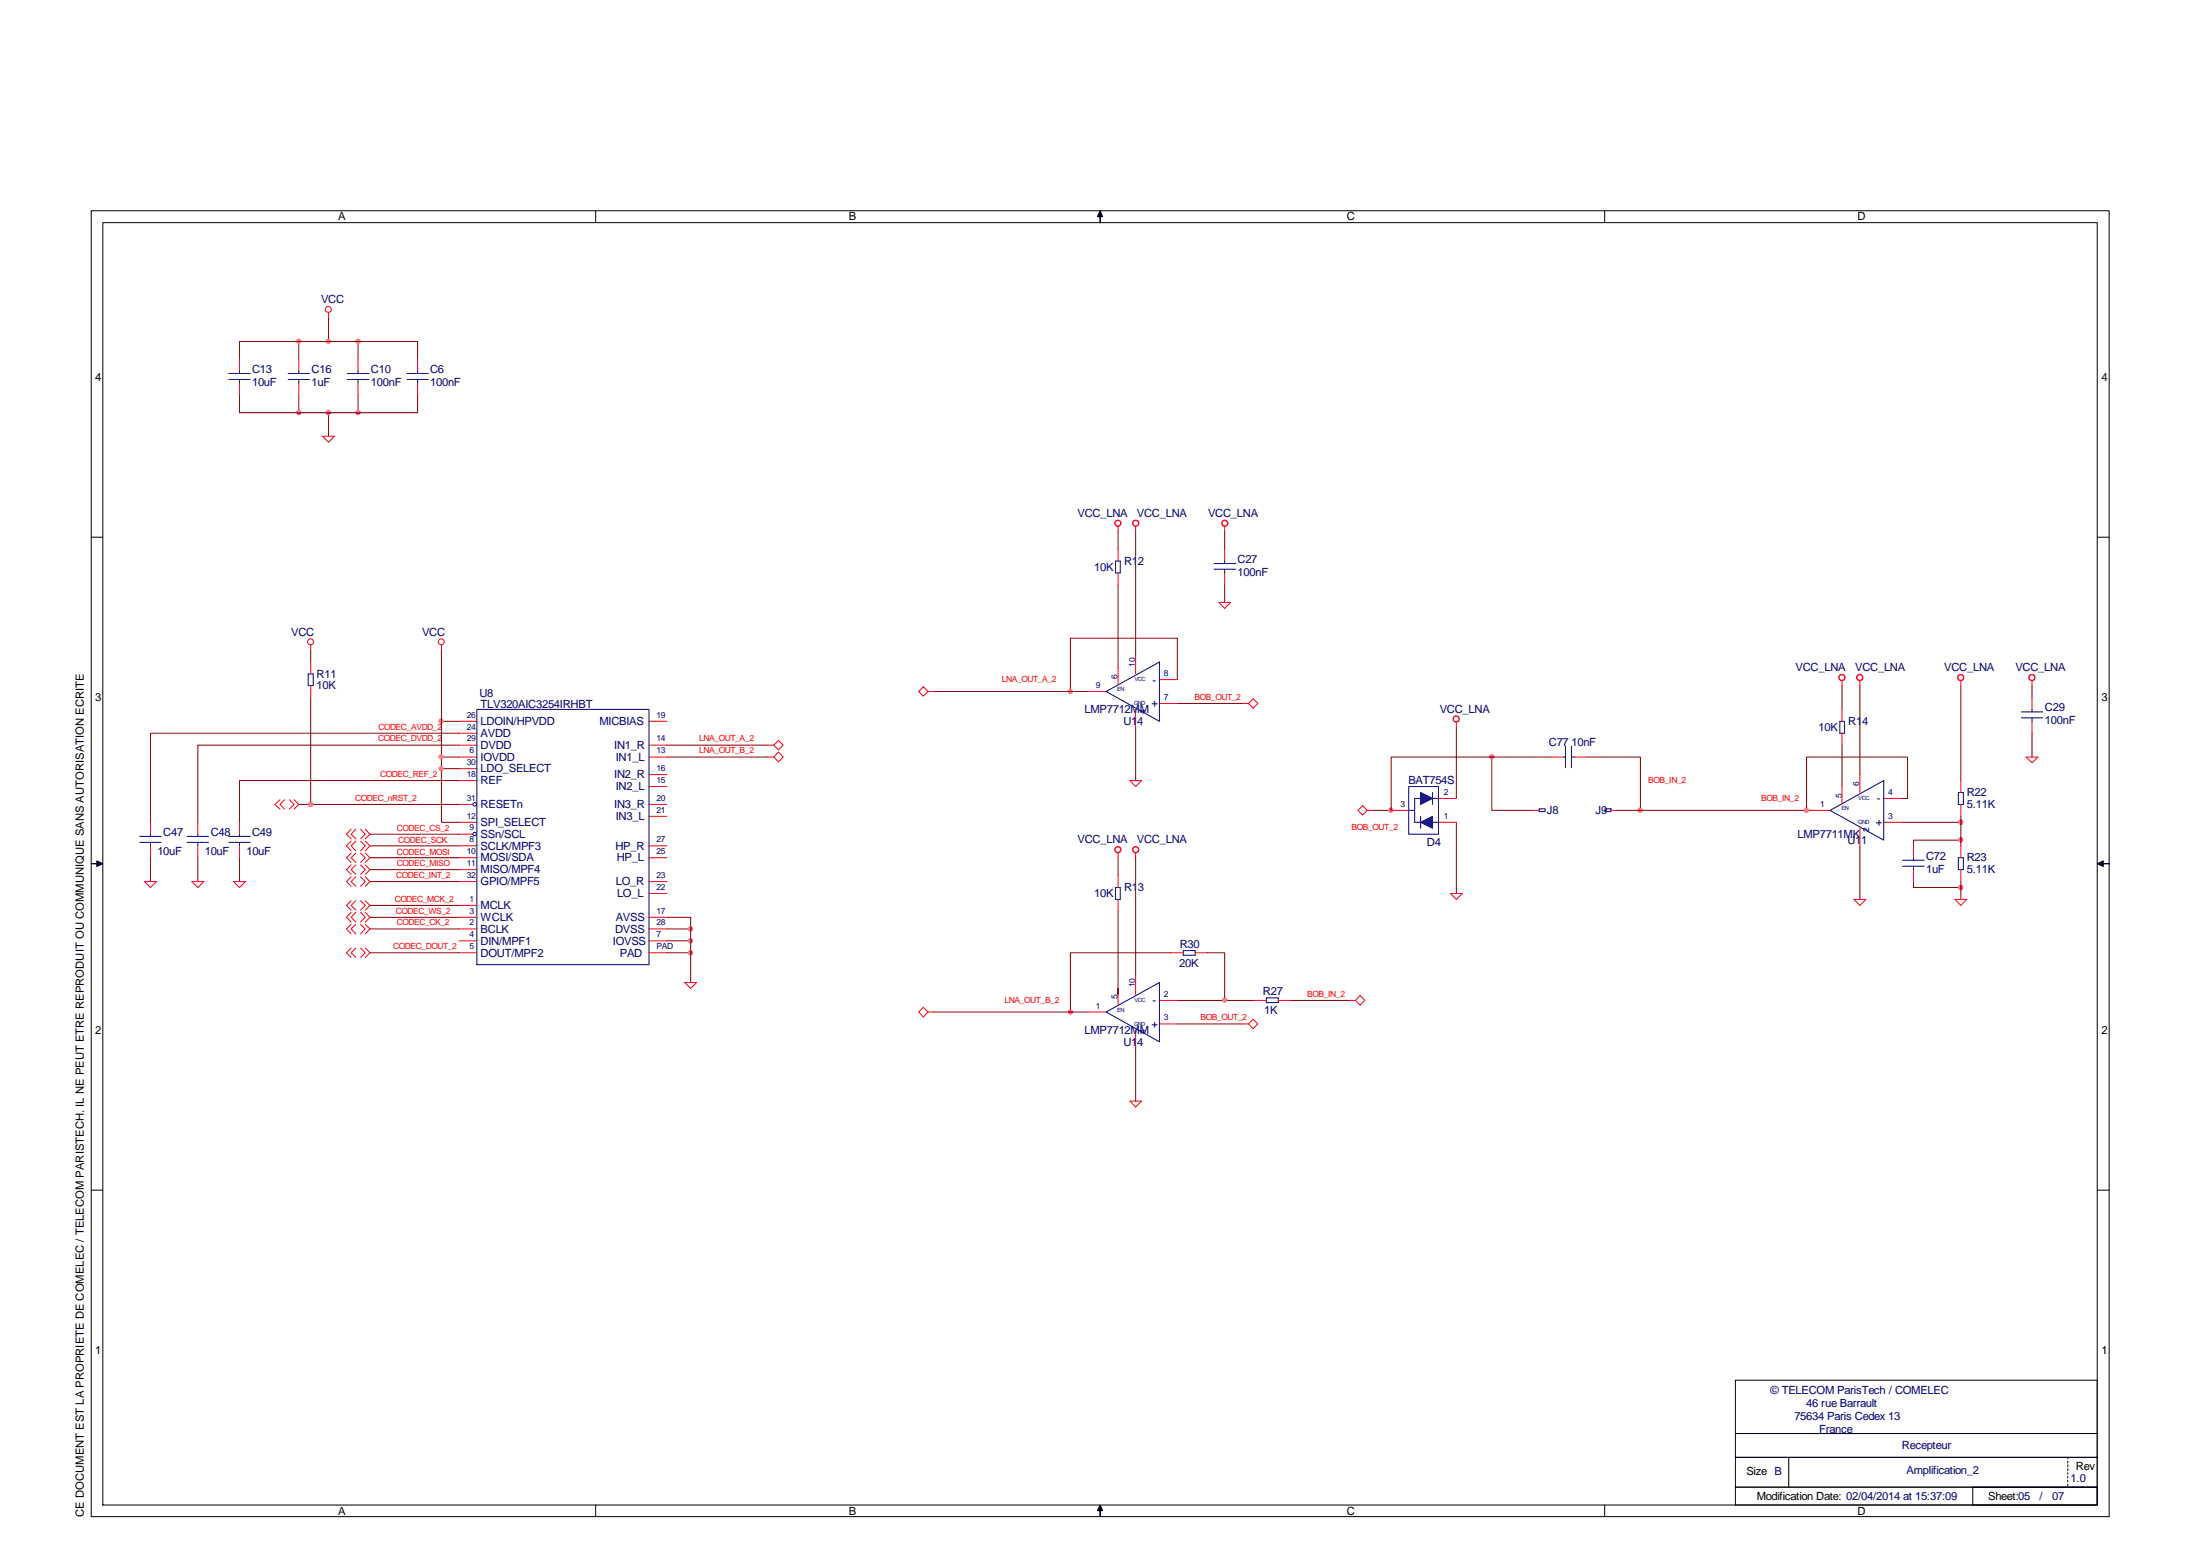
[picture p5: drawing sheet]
<svg xmlns="http://www.w3.org/2000/svg" width="297mm" height="210mm" viewBox="0 0 297 210" stroke-linecap="round" stroke-linejoin="round" font-family="sans-serif">
<path d="M90 128.6h3.3" fill="none" stroke="#800000" stroke-width=".14"/>
<circle cx="93.2" cy="128.6" r=".3" fill="#f0f"/>
<circle cx="93.2" cy="128.6" r=".3" fill="none" stroke="#f0f" stroke-width=".14"/>
<path d="M90 127h3.3" fill="none" stroke="#800000" stroke-width=".14"/>
<circle cx="93.2" cy="127" r=".3" fill="#f0f"/>
<circle cx="93.2" cy="127" r=".3" fill="none" stroke="#f0f" stroke-width=".14"/>
<path d="M90 125.4h3.3" fill="none" stroke="#800000" stroke-width=".14"/>
<circle cx="93.2" cy="125.4" r=".3" fill="#f0f"/>
<circle cx="93.2" cy="125.4" r=".3" fill="none" stroke="#f0f" stroke-width=".14"/>
<g fill="none" stroke="#800000" stroke-width=".14">
<path d="M59.6 97.4h2.4M20.3 115.8v3.2M26.7 115.8v3.2M32.3 115.8v3.2M49.9 112.6h12.1M49.9 114.2h12.1M49.9 115.8h12.1M49.9 117.4h12.1M49.9 122.2h12.1M49.9 123.8h12.1M49.9 125.4h12.1M49.9 128.6h12.1"/>
<path d="M90 123.8h3.3v8.8"/>
</g>
<circle cx="59.5" cy="97.4" r=".31" fill="#f0f"/>
<circle cx="59.5" cy="97.4" r=".31" fill="none" stroke="#f0f" stroke-width=".14"/>
<path d="M59.6 87.8v23.2h2.4M59.6 102.2h2.4" fill="none" stroke="#800000" stroke-width=".14"/>
<circle cx="59.6" cy="102.2" r=".3" fill="#f0f"/>
<circle cx="59.6" cy="102.2" r=".3" fill="none" stroke="#f0f" stroke-width=".14"/>
<path d="M59.6 103.8h2.4" fill="none" stroke="#800000" stroke-width=".14"/>
<circle cx="59.6" cy="103.8" r=".3" fill="#f0f"/>
<circle cx="59.6" cy="103.8" r=".3" fill="none" stroke="#f0f" stroke-width=".14"/>
<path d="M251.1 92.5v12.1M264.7 92.5v12.9M251.1 114.2v7.2M258.4 119v.8h6.3" fill="none" stroke="#800000" stroke-width=".14"/>
<circle cx="264.7" cy="119.8" r=".31" fill="#f0f"/>
<circle cx="264.7" cy="119.8" r=".31" fill="none" stroke="#f0f" stroke-width=".14"/>
<path d="M264.7 113.4h-6.3v.8M264.7 119v2.4" fill="none" stroke="#800000" stroke-width=".14"/>
<circle cx="264.7" cy="113.4" r=".3" fill="#f0f"/>
<circle cx="264.7" cy="113.4" r=".3" fill="none" stroke="#f0f" stroke-width=".14"/>
<path d="M256.7 111h8" fill="none" stroke="#800000" stroke-width=".14"/>
<circle cx="264.7" cy="111" r=".31" fill="#f0f"/>
<circle cx="264.7" cy="111" r=".31" fill="none" stroke="#f0f" stroke-width=".14"/>
<path d="M90 100.6h13.7M90 102.2h13.7M185.4 109.4h2.4M264.7 110.2v4" fill="none" stroke="#800000" stroke-width=".14"/>
<circle cx="187.8" cy="109.4" r=".3" fill="#f0f"/>
<circle cx="187.8" cy="109.4" r=".3" fill="none" stroke="#f0f" stroke-width=".14"/>
<path d="M201.4 102.2v7.2h5.6" fill="none" stroke="#800000" stroke-width=".14"/>
<circle cx="201.4" cy="102.2" r=".3" fill="#f0f"/>
<circle cx="201.4" cy="102.2" r=".3" fill="none" stroke="#f0f" stroke-width=".14"/>
<path d="M209.5 102.2h-21.7v7.2M214.2 102.2h7.3v7.2" fill="none" stroke="#800000" stroke-width=".14"/>
<circle cx="221.4" cy="109.4" r=".3" fill="#f0f"/>
<circle cx="221.4" cy="109.4" r=".3" fill="none" stroke="#f0f" stroke-width=".14"/>
<path d="M218.3 109.4h26.4M256.7 107.8h.9v-5.6h-13.7v7.2" fill="none" stroke="#800000" stroke-width=".14"/>
<circle cx="243.9" cy="109.4" r=".32" fill="#f0f"/>
<circle cx="243.9" cy="109.4" r=".32" fill="none" stroke="#f0f" stroke-width=".14"/>
<path d="M153.3 71.7v16.9M153.3 98.2v7.2M196.6 98.2v9.6M153.3 115.8v16M196.6 111v9.6M158.2 128.6h-13.7v8M153.3 141.4v7.2" fill="none" stroke="#800000" stroke-width=".14"/>
<circle cx="144.5" cy="136.6" r=".3" fill="#f0f"/>
<circle cx="144.5" cy="136.6" r=".3" fill="none" stroke="#f0f" stroke-width=".14"/>
<path d="M126.1 136.6h20.8M159 135h10.4M163 128.6h2.4v6.4" fill="none" stroke="#800000" stroke-width=".14"/>
<circle cx="165.3" cy="135" r=".3" fill="#f0f"/>
<circle cx="165.3" cy="135" r=".3" fill="none" stroke="#f0f" stroke-width=".14"/>
<path d="M159 91.7v-5.6h-14.5v7.2M174.2 135h8" fill="none" stroke="#800000" stroke-width=".14"/>
<circle cx="144.5" cy="93.3" r=".3" fill="#f0f"/>
<circle cx="144.5" cy="93.3" r=".3" fill="none" stroke="#f0f" stroke-width=".14"/>
<g fill="none" stroke="#800000" stroke-width=".14">
<path d="M151 71.7v2.4M165.4 71.7v2.4M165.4 79v2.3M41.9 87.8v1.6M41.9 94.1v14.5M62 99h-41.7v12M126.1 93.3h20.8M159 95h8.8M248.7 92.5v3.3M274.4 92.5v1.6M274.4 99v3.2M40.3 108.6h21.7"/>
<path d="M49.9 119h12.1M62 100.6h-35.3v10.4M62 105.4h-29.7v5.6M151 115.8v2.4M159 138.2h8.8"/>
</g>
<circle cx="41.9" cy="108.6" r=".31" fill="#f0f"/>
<circle cx="41.9" cy="108.6" r=".31" fill="none" stroke="#f0f" stroke-width=".14"/>
<path d="M44.4 42.9v3.2M151 79v11.2M248.7 100.6v5.6M151 123v11.2v-.8" fill="none" stroke="#800000" stroke-width=".14"/>
<circle cx="44.3" cy="46.1" r=".31" fill="#f0f"/>
<circle cx="44.3" cy="46.1" r=".31" fill="none" stroke="#f0f" stroke-width=".14"/>
<path d="M40.3 46.1v2.4" fill="none" stroke="#800000" stroke-width=".14"/>
<circle cx="40.3" cy="46.1" r=".3" fill="#f0f"/>
<circle cx="40.3" cy="46.1" r=".3" fill="none" stroke="#f0f" stroke-width=".14"/>
<path d="M48.3 46.1v2.4" fill="none" stroke="#800000" stroke-width=".14"/>
<circle cx="48.3" cy="46.1" r=".3" fill="#f0f"/>
<circle cx="48.3" cy="46.1" r=".3" fill="none" stroke="#f0f" stroke-width=".14"/>
<path d="M32.3 48.5v-2.4h24.1v2.4M44.4 55.7v3.2" fill="none" stroke="#800000" stroke-width=".14"/>
<circle cx="44.3" cy="55.7" r=".32" fill="#f0f"/>
<circle cx="44.3" cy="55.7" r=".32" fill="none" stroke="#f0f" stroke-width=".14"/>
<path d="M40.3 53.3v2.4" fill="none" stroke="#800000" stroke-width=".14"/>
<circle cx="40.3" cy="55.7" r=".31" fill="#f0f"/>
<circle cx="40.3" cy="55.7" r=".31" fill="none" stroke="#f0f" stroke-width=".14"/>
<path d="M48.3 53.3v2.4" fill="none" stroke="#800000" stroke-width=".14"/>
<circle cx="48.3" cy="55.7" r=".31" fill="#f0f"/>
<circle cx="48.3" cy="55.7" r=".31" fill="none" stroke="#f0f" stroke-width=".14"/>
<path d="M32.3 53.3v2.4h24.1v-2.4" fill="none" stroke="#800000" stroke-width=".14"/>
<g fill="none" stroke="#000" stroke-width=".14">
<path d="M12.3 28.4h272.5v176.3h-272.5zM13.9 30.1h269.3v173.1h-269.3zM80.4 28.4v1.7M148.5 28.4l.4 .9h-.4v.8v-.8h-.3zM216.7 28.4v1.7M12.3 72.5h1.6M283.2 72.5h1.6M12.3 116.6h.8v-.4l.8 .4-.8 .4v-.4zM283.2 116.6l.8-.4v.4h.8h-.8v.4zM12.3 160.7h1.6M283.2 160.7h1.6M234.3 186.3h48.9v7.2h-48.9z"/>
<path d="M234.3 193.5h48.9v3.2h-48.9zM234.3 196.7h48.9v4h-48.9zM241.5 196.7v4M279.2 196.7v.2M279.2 197.2v.3M279.2 197.7v.3M279.2 198.2v.3M279.2 198.8v.2M279.2 199.3v.2M279.2 199.8v.2M80.4 203.2v1.5M148.5 203.2l.4 .7h-.4v.8v-.8h-.3z"/>
<path d="M216.7 203.2v1.5M234.3 200.7h48.9v2.5h-48.9zM266.4 200.7h16.8v2.5h-16.8zM279.2 200.3v.2"/>
</g>
<g fill="#000">
<path d="M148.5 28.4l.4 .9h-.4v.8v-.8h-.3z" fill-rule="evenodd"/>
<path d="M12.3 116.6h.8v-.4l.8 .4-.8 .4v-.4z" fill-rule="evenodd"/>
<path d="M283.2 116.6l.8-.4v.4h.8h-.8v.4z" fill-rule="evenodd"/>
<path d="M148.5 203.2l.4 .7h-.4v.8v-.8h-.3z" fill-rule="evenodd"/>
</g>
<g fill="none" stroke="#f00" stroke-width=".14">
<path d="M153.3 71v.7M165.4 74.1v1.6M165.4 77.3v1.7M41.9 87.1v.7M41.9 89.4v1.6M41.9 92.5v1.6M59.6 87.1v.7M62 99h2.4M62 97.4h2.4M87.6 97.4h2.4M124.7 92.7l.6 .6-.6 .7-.7-.7zM125.3 93.3h.8"/>
<path d="M164.6 81.3h1.6l-.8 .8zM167.8 95h.8M168.6 95l.6-.7 .6 .7-.6 .6zM196.6 97.5v.7M251.1 91.9v.6M264.7 91.9v.6M274.4 94.1v1.7M274.4 97.4v1.6M19.5 119h1.6l-.8 .8zM25.9 119h1.6l-.8 .8zM31.5 119h1.6l-.8 .8zM37.8 107.9l-.7 .7 .7 .6"/>
<path d="M38.4 107.9l-.6 .7 .6 .6M39.1 107.9l.6 .7-.6 .6M39.7 107.9l.6 .7-.6 .6M47.4 111.9l-.6 .7 .6 .6M47.4 113.5l-.6 .7 .6 .7M47.4 115.1l-.6 .7 .6 .6M47.4 116.8l-.6 .6 .6 .6M47.4 118.4l-.6 .6 .6 .6M48 111.9l-.6 .7 .6 .6M48 113.5l-.6 .7 .6 .7M48 115.1l-.6 .7 .6 .6M48 116.8l-.6 .6 .6 .6"/>
<path d="M48 118.4l-.6 .6 .6 .6M48.7 111.9l.6 .7-.6 .6M48.7 113.5l.6 .7-.6 .7M48.7 115.1l.6 .7-.6 .6M48.7 116.8l.6 .6-.6 .6M48.7 118.4l.6 .6-.6 .6M49.3 111.9l.6 .7-.6 .6M49.3 113.5l.6 .7-.6 .7M49.3 115.1l.6 .7-.6 .6M49.3 116.8l.6 .6-.6 .6M49.3 118.4l.6 .6-.6 .6M62 100.6h2.4"/>
<path d="M62 102.2h2.4M62 103.8h2.4M62 105.4h2.4M62 108.6h1.8M62 111h2.4M62 112.6h1.8M62 114.2h2.4M62 115.8h2.4M62 117.4h2.4M62 119h2.4M87.6 100.6h2.4M87.6 102.2h2.4"/>
<path d="M87.6 108.6h2.4M87.6 114.2h2.4M87.6 115.8h2.4M87.6 104.6h2.4M87.6 106.2h2.4M87.6 110.2h2.4M87.6 119h2.4M103.7 100.6h.8M103.7 102.2h.8M104.5 100.6l.6-.7 .6 .7-.6 .6zM105.1 101.5l.6 .7-.6 .6-.6-.6zM152.6 105.4h1.5l-.8 .8z"/>
<path d="M153.3 115.1v.7M207 109.4h.8M209.5 102.2h1.6M212.6 102.2h1.6M217.5 109.4h.8M244.7 109.4h2.4M248.7 106.2v2.3M251.1 104.6v2.4M251.1 111.8v2.4M254.3 111h2.4M254.3 107.8h2.4M264.7 105.4v1.6"/>
<path d="M264.7 108.6v1.6M264.7 114.2v1.6M264.7 117.4v1.6M273.6 102.2h1.6l-.8 .8zM47.4 121.6l-.6 .6 .6 .7M47.4 123.1l-.6 .7 .6 .7M47.4 124.8l-.6 .6 .6 .7M47.4 128l-.6 .6 .6 .6M48 121.6l-.6 .6 .6 .7M48 123.1l-.6 .7 .6 .7M48 124.8l-.6 .6 .6 .7M48 128l-.6 .6 .6 .6"/>
<path d="M48.7 121.6l.6 .6-.6 .7M48.7 123.1l.6 .7-.6 .7M48.7 124.8l.6 .6-.6 .7M48.7 128l.6 .6-.6 .6M49.3 121.6l.6 .6-.6 .7M49.3 123.1l.6 .7-.6 .7M49.3 124.8l.6 .6-.6 .7M49.3 128l.6 .6-.6 .6M62 122.2h2.4M62 123.8h2.4M62 125.4h2.4M62 127h2.4"/>
<path d="M62 128.6h2.4M87.6 123.8h2.4M87.6 125.4h2.4M87.6 127h2.4M87.6 128.6h2.4M87.6 120.6h2.4M92.5 132.6h1.6l-.8 .8zM124.7 136l.6 .6-.6 .7-.7-.7zM125.3 136.6h.8M158.2 128.6h1.6M161.4 128.6h1.6M167.8 138.2h.8"/>
<path d="M168.6 138.2l.6-.6 .6 .6-.6 .7zM169.4 135h1.6M172.6 135h1.6M195.8 120.6h1.6l-.8 .8zM250.3 121.4h1.6l-.8 .8zM263.9 121.4h1.7l-.9 .8zM152.6 148.6h1.5l-.8 .8z"/>
<circle cx="41.9" cy="86.6" r=".4"/>
<circle cx="59.6" cy="86.6" r=".4"/>
</g>
<g fill="none" stroke="#000080" stroke-width=".14">
<path d="M163.9 76.1h2.9M163.9 76.8h2.9M165.4 75.7v.4M165.4 76.8v.5M41.6 91h.7v1.5h-.7zM64.4 95.8h23.2v34.4h-23.2zM272.9 96.1h2.9M272.9 96.9h2.9M274.4 95.8v.3M274.4 96.9v.5M191 111h.8M191 107.8h.8"/>
<path d="M207.8 109.2h.8v.4h-.8zM211.1 102.2h.3M211.4 100.7v2.9M212.2 100.7v2.9M212.2 102.2h.4M216.7 109.2h.8v.4h-.8zM247.1 109.4l7.2-4v8zM264.4 107h.7v1.6h-.7zM264.4 115.8h.7v1.6h-.7zM159.8 128.3h1.6v.6h-1.6zM171 134.7h1.6v.6h-1.6z"/>
<circle cx="64.1" cy="108.6" r=".25"/>
<circle cx="64.1" cy="112.6" r=".24"/>
</g>
<g fill="none" stroke="#f00" stroke-width=".19">
<circle cx="153.3" cy="70.6" r=".4"/>
<circle cx="196.6" cy="97.1" r=".4"/>
<circle cx="251.1" cy="91.5" r=".4"/>
<circle cx="264.7" cy="91.5" r=".4"/>
<circle cx="153.3" cy="114.7" r=".4"/>
</g>
<path d="M191.8 107l1.6 .8-1.6 .8z" fill="#000080"/>
<path d="M191.8 107l1.6 .8-1.6 .8zM193.4 107v1.6" fill="none" stroke="#000080" stroke-width=".14"/>
<path d="M191.8 111l1.6-.8v1.6z" fill="#000080"/>
<g fill="none" stroke="#000080" stroke-width=".14">
<path d="M30.9 50.4h2.9M30.9 51.2h2.9M32.3 50.1v.3M32.3 51.2v.5M38.9 50.4h2.9M38.9 51.2h2.9M40.3 50.1v.3M40.3 51.2v.5M46.9 50.4h2.9M46.9 51.2h2.9M48.3 50.1v.3M48.3 51.2v.5"/>
<path d="M54.9 50.4h2.9M54.9 51.2h2.9M56.4 50.1v.3M56.4 51.2v.5M150.6 75.7h.7v1.6h-.7zM149.3 93.3l7.2-3.9v8zM248.4 97.4h.6v1.6h-.6zM18.9 112.9h2.9M18.9 113.7h2.9M20.3 112.6v.3M20.3 113.7v.5M25.3 112.9h2.8"/>
<path d="M25.3 113.7h2.8M26.7 112.6v.3M26.7 113.7v.5M30.9 112.9h2.9M30.9 113.7h2.9M32.3 112.6v.3M32.3 113.7v.5M150.6 119.8h.7v1.6h-.7zM190.2 106.2h4v6.4h-4zM190.2 109.4h.8M191 107.8v3.2M191.8 111l1.6-.8v1.6z"/>
<path d="M191.8 110.2v1.6M193.4 111h.8M193.4 107.8h.8M256.9 116.1h2.9M256.9 116.9h2.9M258.4 115.8v.3M258.4 116.9v.5M149.3 136.6l7.2-4v8z"/>
</g>
<g fill="none" stroke="#f00" stroke-width=".14">
<path d="M32.3 48.5v1.6M32.3 51.7v1.6M40.3 48.5v1.6M40.3 51.7v1.6M43.6 58.9h1.6l-.8 .8zM44.4 42.2v.7M48.3 48.5v1.6M48.3 51.7v1.6M56.4 48.5v1.6M56.4 51.7v1.6M151 71v.7M151 74.1v1.6"/>
<path d="M151 77.3v1.7M165.4 71v.7M146.9 93.3h2.4M151 90.2v2.2M153.3 88.6v2.4M153.3 95.8v2.4M156.5 95h2.5M156.5 91.7h2.5M248.7 91.9v.6M248.7 95.8v1.6M248.7 99v1.6M274.4 91.9v.6"/>
<path d="M20.3 111v1.6M20.3 114.2v1.6M26.7 111v1.6M26.7 114.2v1.6M32.3 111v1.6M32.3 114.2v1.6M151 115.1v.7M151 118.2v1.6M184 108.8l.6 .6-.6 .6-.7-.6zM184.6 109.4h.8M187.8 109.4h2.4M194.2 111h2.4"/>
<path d="M194.2 107.8h2.4M258.4 114.2v1.6M258.4 117.4v1.6M146.9 136.6h2.4M151 121.4v1.6M151 133.4v2.3M153.3 131.8v2.4M153.3 139v2.4M156.5 138.2h2.5M156.5 135h2.5M182.2 135h.8M183.6 134.4l.7 .6-.7 .7-.6-.7z"/>
<circle cx="44.3" cy="41.8" r=".4"/>
</g>
<g fill="none" stroke="#f00" stroke-width=".19">
<circle cx="150.9" cy="70.6" r=".4"/>
<circle cx="165.4" cy="70.6" r=".4"/>
<circle cx="248.7" cy="91.5" r=".4"/>
<circle cx="274.3" cy="91.5" r=".4"/>
<circle cx="150.9" cy="114.7" r=".4"/>
</g>
<g font-size="1.5">
<text x="45.7" y="29.8">A</text>
<text x="114.6" y="29.8">B</text>
<text x="181.9" y="29.8">C</text>
<text x="250.8" y="29.8">D</text>
<text x="12.9" y="51.4">4</text>
<text x="283.8" y="51.4">4</text>
<text x="12.9" y="94.7">3</text>
<text x="283.8" y="94.7">3</text>
<text x="12.9" y="139.5">2</text>
<text x="283.8" y="139.5">2</text>
<text x="12.9" y="182.8">1</text>
<text x="283.8" y="182.8">1</text>
<text x="235.8" y="199.1">Size B</text>
<text x="237.2" y="202.5">Modification Date: 02/04/2014 at 15:37:09</text>
<text x="268.4" y="202.5">Sheet:05</text>
<text x="280.3" y="198.4">Rev</text>
<text x="11.3" y="204.8" transform="rotate(-90 11.3 204.8)">CE DOCUMENT EST LA PROPRIETE DE COMELEC / TELECOM PARISTECH. IL NE PEUT ETRE REPRODUIT OU COMMUNIQUE SANS AUTORISATION ECRITE</text>
<text x="45.7" y="204.5">A</text>
<text x="114.6" y="204.5">B</text>
<text x="181.9" y="204.5">C</text>
<text x="250.8" y="204.5">D</text>
</g>
<g font-size="1.5" fill="#000080">
<text x="43.3" y="40.9">VCC</text>
<text x="34" y="52.1">10uF</text>
<text x="34" y="50.3">C13</text>
<text x="42.1" y="52.1">1uF</text>
<text x="42.1" y="50.3">C16</text>
<text x="50.1" y="52.1">100nF</text>
<text x="50.1" y="50.3">C10</text>
<text x="58.1" y="52.1">100nF</text>
<text x="58.1" y="50.3">C6</text>
<text x="145.5" y="69.8">VCC_LNA</text>
<text x="153.5" y="69.8">VCC_LNA</text>
<text x="163.1" y="69.8">VCC_LNA</text>
<text x="147.7" y="77">10K</text>
<text x="151.8" y="76.2">R12</text>
<text x="167.1" y="77.8">100nF</text>
<text x="167.1" y="76">C27</text>
<text x="39.3" y="85.8">VCC</text>
<text x="57" y="85.8">VCC</text>
<text x="42.8" y="93">10K</text>
<text x="42.8" y="91.5">R11</text>
<text x="64.7" y="94.1">U8</text>
<text x="64.9" y="95.6">TLV320AIC3254IRHBT</text>
<text x="155.5" y="95.5">+</text>
<text x="155.6" y="92.3">-</text>
<text x="242.4" y="90.6">VCC_LNA</text>
<text x="250.5" y="90.6">VCC_LNA</text>
<text x="262.5" y="90.6">VCC_LNA</text>
<text x="272.1" y="90.6">VCC_LNA</text>
<text x="64.9" y="101.1">DVDD</text>
<text x="64.9" y="99.5">AVDD</text>
<text x="64.9" y="97.9">LDOIN/HPVDD</text>
<text x="80.9" y="97.9">MICBIAS</text>
<text x="82.9" y="101.1">IN1_R</text>
<text x="146.4" y="96.3">LMP7712MM</text>
<text x="151.7" y="97.9">U14</text>
<text x="194.4" y="96.2">VCC_LNA</text>
<text x="209.1" y="100.7">C77</text>
<text x="212.2" y="100.7">10nF</text>
<text x="245.5" y="98.7">10K</text>
<text x="249.6" y="97.9">R14</text>
<text x="276.1" y="97.8">100nF</text>
<text x="276.1" y="96">C29</text>
<text x="64.9" y="102.7">IOVDD</text>
<text x="64.9" y="104.3">LDO_SELECT</text>
<text x="64.9" y="105.9">REF</text>
<text x="82.9" y="105.1">IN2_R</text>
<text x="83.1" y="106.7">IN2_L</text>
<text x="83.1" y="102.7">IN1_L</text>
<text x="190.2" y="105.8">BAT754S</text>
<text x="265.6" y="107.5">R22</text>
<text x="22.1" y="112.9">C47</text>
<text x="28.4" y="112.9">C48</text>
<text x="34" y="112.9">C49</text>
<text x="64.9" y="113.1">SSn/SCL</text>
<text x="64.9" y="111.5">SPI_SELECT</text>
<text x="64.9" y="109.1">RESETn</text>
<text x="82.9" y="109.1">IN3_R</text>
<text x="83.1" y="110.7">IN3_L</text>
<text x="145.5" y="113.8">VCC_LNA</text>
<text x="153.5" y="113.8">VCC_LNA</text>
<text x="208.9" y="109.9">J8</text>
<text x="215.4" y="109.9">J9</text>
<text x="242.7" y="113.1">LMP7711MK</text>
<text x="249.4" y="113.9">U11</text>
<text x="253.3" y="111.5">+</text>
<text x="253.4" y="108.3">-</text>
<text x="265.6" y="109.1">5.11K</text>
<text x="21.2" y="115.4">10uF</text>
<text x="27.6" y="115.4">10uF</text>
<text x="33.3" y="115.4">10uF</text>
<text x="64.9" y="117.9">MISO/MPF4</text>
<text x="64.9" y="116.3">MOSI/SDA</text>
<text x="64.9" y="114.7">SCLK/MPF3</text>
<text x="64.9" y="119.5">GPIO/MPF5</text>
<text x="83.1" y="114.7">HP_R</text>
<text x="83.1" y="119.5">LO_R</text>
<text x="83.3" y="116.3">HP_L</text>
<text x="192.7" y="114.2">D4</text>
<text x="260.1" y="117.8">1uF</text>
<text x="260.1" y="116">C72</text>
<text x="265.6" y="117.9">5.11K</text>
<text x="265.6" y="116.3">R23</text>
<text x="64.9" y="122.7">MCLK</text>
<text x="64.9" y="124.3">WCLK</text>
<text x="64.9" y="125.9">BCLK</text>
<text x="83.1" y="125.9">DVSS</text>
<text x="83.1" y="124.3">AVSS</text>
<text x="83.3" y="121.1">LO_L</text>
<text x="147.7" y="121.1">10K</text>
<text x="151.8" y="120.3">R13</text>
<text x="64.9" y="127.5">DIN/MPF1</text>
<text x="64.9" y="129.1">DOUT/MPF2</text>
<text x="82.8" y="127.5">IOVSS</text>
<text x="83.7" y="129.1">PAD</text>
<text x="159.2" y="130.5">20K</text>
<text x="159.3" y="127.9">R30</text>
<text x="155.6" y="135.6">-</text>
<text x="170.5" y="134.4">R27</text>
<text x="170.7" y="136.9">1K</text>
<text x="146.4" y="139.5">LMP7712MM</text>
<text x="151.7" y="141.1">U14</text>
<text x="155.5" y="138.7">+</text>
<text x="239.1" y="188.2">© TELECOM ParisTech / COMELEC</text>
<text x="242.3" y="191.7">75634 Paris Cedex 13</text>
<text x="243.9" y="189.9">46 rue Barrault</text>
<text x="245.6" y="193.4">France</text>
<text x="256.8" y="195.6">Recepteur</text>
<text x="257.4" y="198.9">Amplification_2</text>
<text x="275.4" y="202.5">/</text>
<text x="277.1" y="202.5">07</text>
<text x="279.6" y="200">1.0</text>
</g>
<g font-size="1.1" fill="#f00">
<text x="135.3" y="92.1">LNA_OUT_A_2</text>
<text x="161.3" y="94.5">BOB_OUT_2</text>
<text x="51.1" y="100.1">CODEC_DVDD_2</text>
<text x="51.1" y="98.5">CODEC_AVDD_2</text>
<text x="94.4" y="100.1">LNA_OUT_A_2</text>
<text x="94.4" y="101.7">LNA_OUT_B_2</text>
<text x="51.3" y="104.9">CODEC_REF_2</text>
<text x="222.5" y="105.7">BOB_IN_2</text>
<text x="48" y="108.1">CODEC_nRST_2</text>
<text x="53.6" y="112.1">CODEC_CS_2</text>
<text x="53.8" y="113.7">CODEC_SCK</text>
<text x="182.5" y="112.1">BOB_OUT_2</text>
<text x="237.8" y="108.1">BOB_IN_2</text>
<text x="53.5" y="118.5">CODEC_INT_2</text>
<text x="53.6" y="115.4">CODEC_MOSI</text>
<text x="53.6" y="116.9">CODEC_MISO</text>
<text x="53.3" y="121.7">CODEC_MCK_2</text>
<text x="53.5" y="123.3">CODEC_WS_2</text>
<text x="53.6" y="124.9">CODEC_CK_2</text>
<text x="53.1" y="128.1">CODEC_DOUT_2</text>
<text x="135.6" y="135.3">LNA_OUT_B_2</text>
<text x="162.1" y="137.8">BOB_OUT_2</text>
<text x="176.5" y="134.5">BOB_IN_2</text>
</g>
<g font-size="1.1" fill="#000080">
<text x="148" y="92.9">9</text>
<text x="150.9" y="91.6" transform="rotate(-90 150.9 91.6)">6</text>
<text x="153.3" y="90" transform="rotate(-90 153.3 90)">10</text>
<text x="157.1" y="94.5">7</text>
<text x="157.1" y="91.3">8</text>
<text x="63" y="98.5">24</text>
<text x="63" y="100.1">29</text>
<text x="63" y="96.9">26</text>
<text x="63.4" y="101.7">6</text>
<text x="88.6" y="101.7">13</text>
<text x="88.6" y="100.1">14</text>
<text x="88.6" y="96.9">19</text>
<text x="154.6" y="96.4" transform="rotate(-90 154.6 96.4)">4</text>
<text x="63" y="103.3">30</text>
<text x="63" y="104.9">18</text>
<text x="88.6" y="105.7">15</text>
<text x="88.6" y="104.1">16</text>
<text x="194.9" y="107.3">2</text>
<text x="248.7" y="107.7" transform="rotate(-90 248.7 107.7)">5</text>
<text x="251" y="106" transform="rotate(-90 251 106)">6</text>
<text x="254.9" y="107.3">4</text>
<text x="63" y="108.1">31</text>
<text x="63" y="110.5">12</text>
<text x="63.4" y="113.7">8</text>
<text x="63.4" y="112.1">9</text>
<text x="88.6" y="113.7">27</text>
<text x="88.6" y="109.7">21</text>
<text x="88.6" y="108.1">20</text>
<text x="189.1" y="108.9">3</text>
<text x="194.9" y="110.5">1</text>
<text x="245.7" y="108.9">1</text>
<text x="252.4" y="112.4" transform="rotate(-90 252.4 112.4)">2</text>
<text x="254.9" y="110.5">3</text>
<text x="63" y="118.5">32</text>
<text x="63" y="116.9">11</text>
<text x="63" y="115.3">10</text>
<text x="88.6" y="115.3">25</text>
<text x="88.6" y="118.5">23</text>
<text x="63.4" y="124.9">2</text>
<text x="63.4" y="123.3">3</text>
<text x="63.4" y="121.7">1</text>
<text x="88.6" y="124.9">28</text>
<text x="88.6" y="123.3">17</text>
<text x="88.6" y="120.1">22</text>
<text x="63.4" y="126.5">4</text>
<text x="63.4" y="128.1">5</text>
<text x="88.6" y="128.1">PAD</text>
<text x="88.6" y="126.5">7</text>
<text x="148" y="136.1">1</text>
<text x="150.9" y="134.9" transform="rotate(-90 150.9 134.9)">5</text>
<text x="153.3" y="133.3" transform="rotate(-90 153.3 133.3)">10</text>
<text x="157.1" y="137.8">3</text>
<text x="157.1" y="134.5">2</text>
<text x="154.6" y="139.6" transform="rotate(-90 154.6 139.6)">4</text>
</g>
<g font-size=".8" fill="#000080">
<text x="150.8" y="93.3">EN</text>
<text x="153.1" y="95.2">GND</text>
<text x="153.2" y="92">VCC</text>
<text x="248.6" y="109.3">EN</text>
<text x="250.9" y="111.2">GND</text>
<text x="250.9" y="108">VCC</text>
<text x="150.8" y="136.6">EN</text>
<text x="153.2" y="135.3">VCC</text>
<text x="153.1" y="138.5">GND</text>
</g>
</svg>
